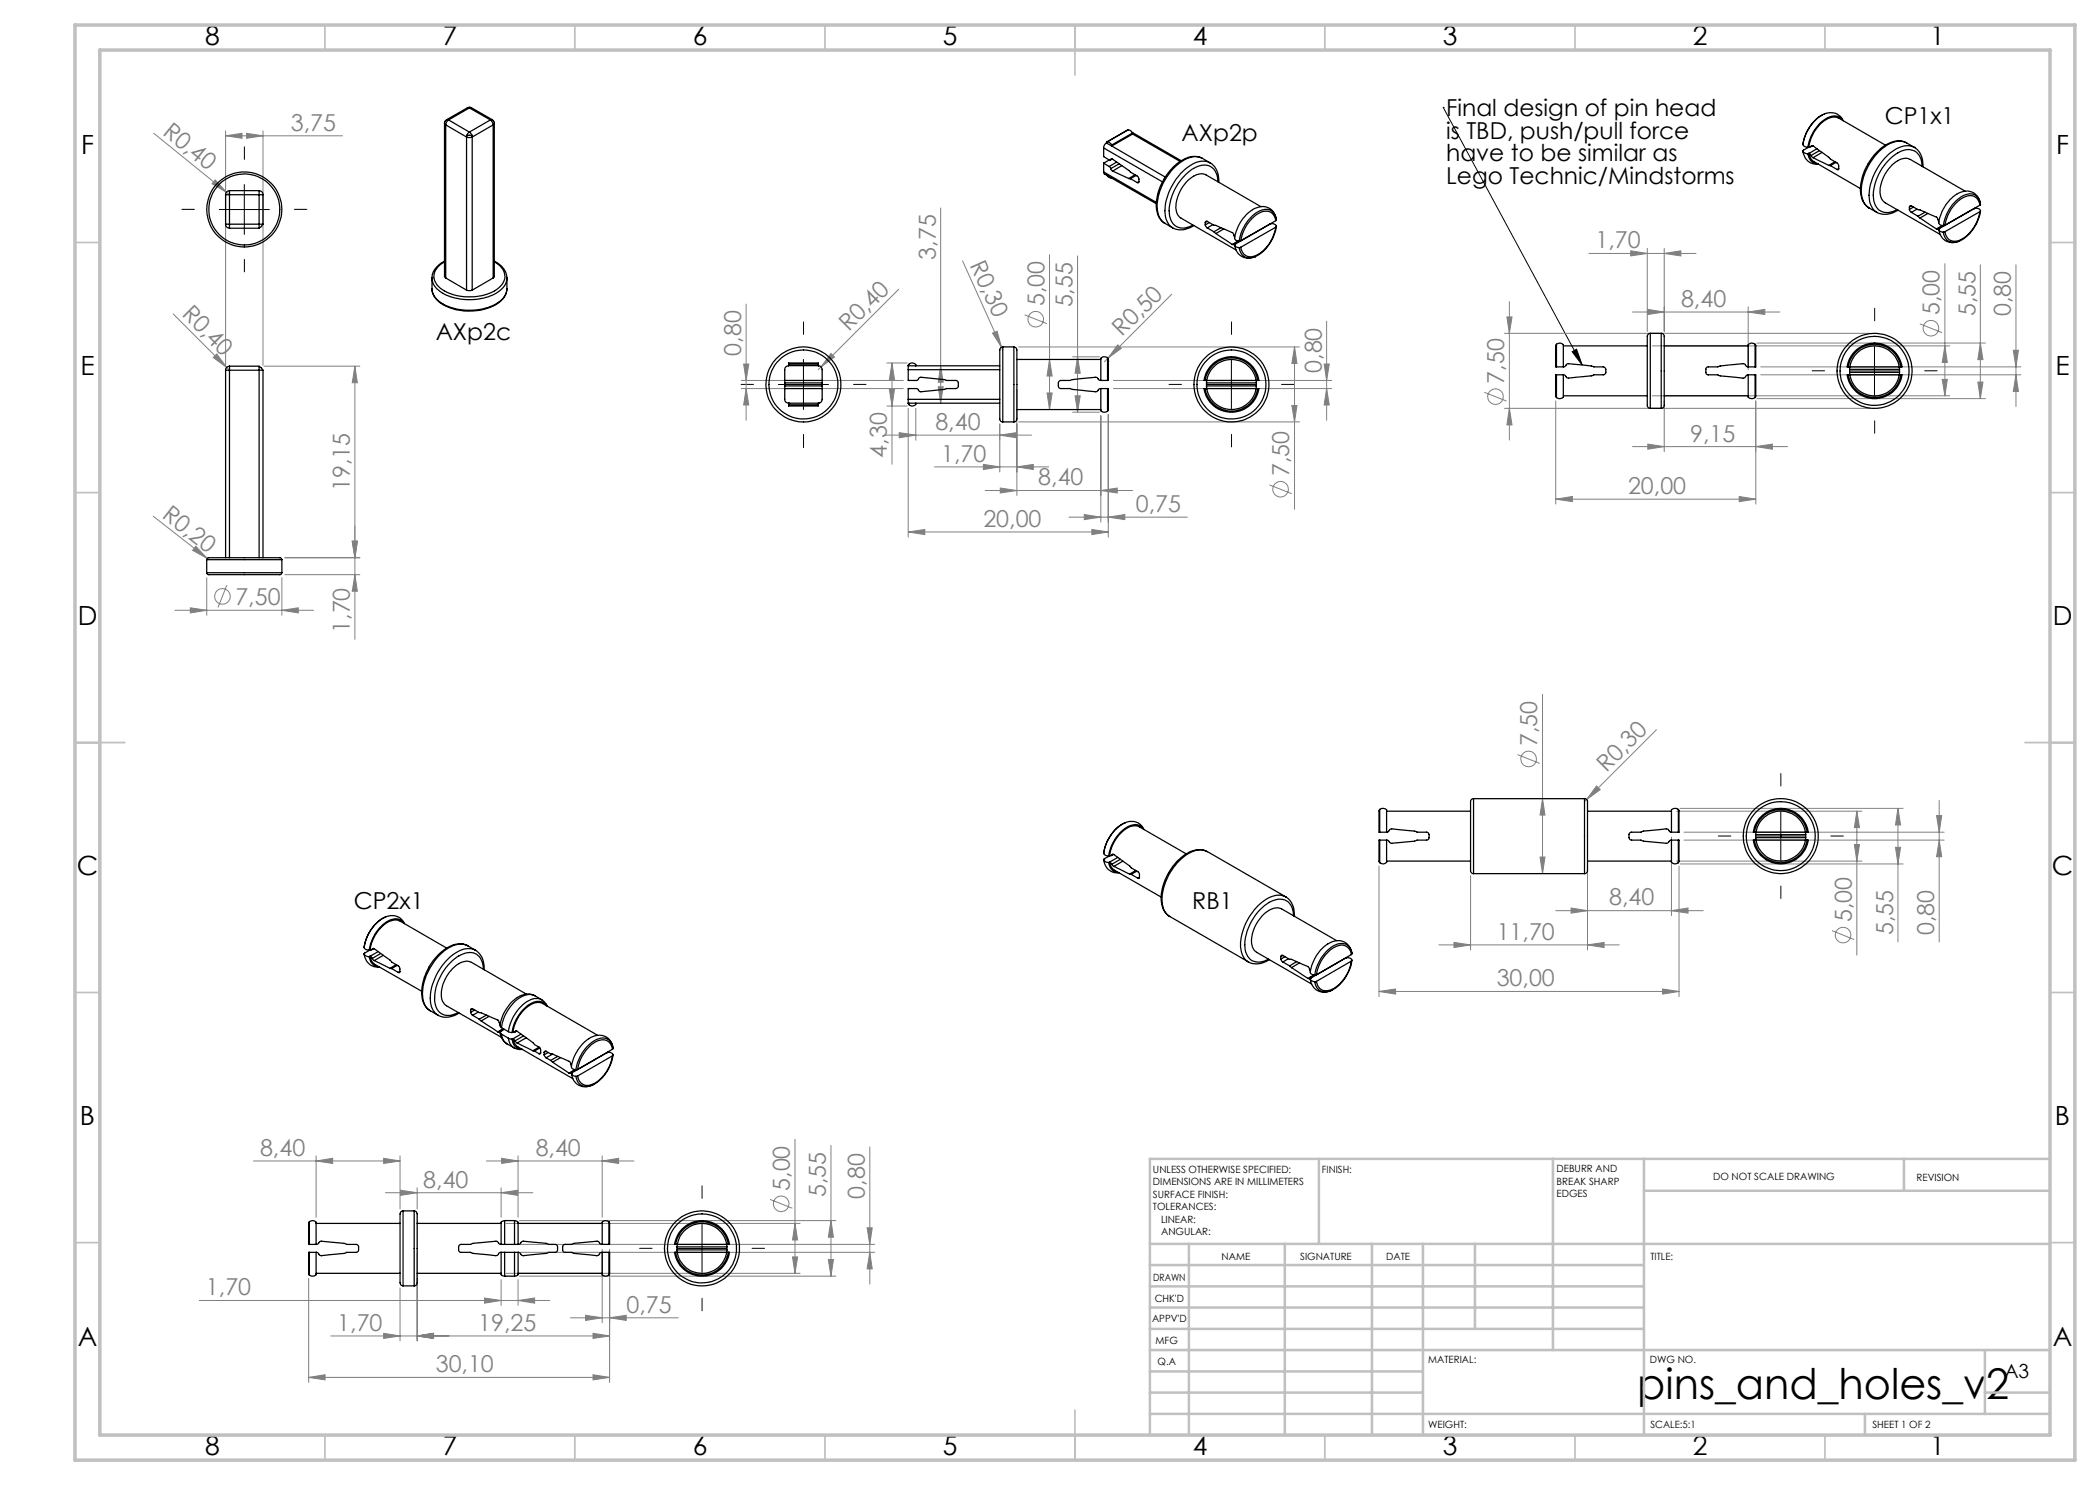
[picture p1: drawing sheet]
<svg xmlns="http://www.w3.org/2000/svg" width="420mm" height="297mm" viewBox="0 0 420 297" stroke-linecap="round" stroke-linejoin="round" font-family="sans-serif">
<g fill="none" stroke="#808080" stroke-width=".2">
<path d="M30.8 26.7l14.5 11.7M43 36l2.3 2.4-2.9-1.6zM45.1 27.2l3.3-.5v1zM45.1 26.2v46.9M45.1 27.2h23.4M45.3 38.4l.6 .5M49.3 26.7l3.3 .5-3.3 .5zM52.6 26.2v46.9M179.7 57.9l-16 16M188.1 41.6v39M192.5 52.2l7.8 17.3M209.9 50.9v31"/>
<path d="M215.5 51.2v31.2M234.4 58.8l-13.5 13.6M317.8 50.7h21.4M326.1 50.2l3.4 .5-3.4 .5zM329.5 49.7v16.6M332.8 50.7l3.4-.5v1zM332.8 49.7v16.6M389 52.7v26.5M396.1 52.9v26.8M403.2 52.9v28.4M34.6 62.8l11.3 11.2M43.4 70.8l1.9 2.7-2.6-2z"/>
<path d="M52.8 73.2h19.2M71 73.2v54.7M71 73.2l.5 3.3h-1.1zM148.2 77.7h32.5M148.2 76.1h32.5M148.7 72.8h1.1l-.6 3.3zM149.2 77.7l.6 3.3h-1.1zM149.2 60.8v23.3M166.2 70.7l.7 .7-2.7 2zM177.4 72.6h4M177.9 77.9h1l-.5 3.3zM178.4 72.6v20.2"/>
<path d="M178.4 72.6l.5 3.3h-1zM187.6 77.4h1l-.5 3.2zM188.1 73.2l.5 3.2h-1zM198.5 66.6l.9-.4 .9 3.3zM200.3 69.5l.3 .5M203.4 77.9v21.2M203.8 69.4h56.1M204.9 63l4.5 1.7M209.4 78.6h1l-.5 3.3zM209.9 71.9l.5 3.3h-1zM214.5 71.4h5.4M215 79.2h1l-.5 3.2z"/>
<path d="M215.5 71.4l.5 3.2h-1zM221.9 72.2v.2M222.7 77.7h43.6M222.7 76.1h43.6M223.6 69l.7 .7-2.7 1.9zM258.9 69.4l.5 3.3h-1zM258.9 69.4v32.4M264.8 72.8h1.1l-.6 3.3zM265.3 77.7l.6 3.3h-1.1zM265.3 64.2v19.9M296.9 78.5l4.4 1.7M300.9 66.7h73"/>
<path d="M301.4 63.4h1l-.5 3.3zM301.9 60.3v27.7M326.5 62.4h29.5M329.6 61.9l3.2 .5-3.2 .5zM330.4 69.2h59.6M330.4 79.2h59.6M349.6 62.4l3.4-.5v1zM349.6 61.4v12.6M351.4 68.6h45.7M351.4 79.7h45.7M352.1 73.4h52.1M352.1 75h52.1"/>
<path d="M384 64.8l4.4 1.7M388.4 75.9h1.1l-.5 3.3zM389 69.2l.5 3.3h-1.1zM395.6 76.4h1l-.5 3.3zM396.1 68.6l.5 3.3h-1zM402.7 70.1h1l-.5 3.3zM403.2 75l.5 3.3h-1zM176.8 87h29.5M177.4 81.2h4M179.8 86.5l3.4 .5-3.4 .6zM181.6 81.7v25.7M183.2 81.7v6.3"/>
<path d="M186.9 93.4h22.8M196.7 92.9l3.3 .5-3.3 .5zM197 98.1h29.5M200 87l3.3-.5v1.1zM200 84.8v9.6M200.1 97.6l3.3 .5-3.3 .5zM203.4 93.4l3.3-.5v1zM203.8 84.4h56.1M214.5 82.4h5.4M220.2 98.1l3.2-.5v1zM220.2 83.1v21.3M221.7 82.9v24.5"/>
<path d="M253.9 97l4.4 1.7M258.4 81.1h1l-.5 3.3zM300.9 81.7h73M301.9 81.7l.5 3.3h-1zM311.1 99.8l3.4-.5v1zM311.1 80.2v20.6M311.1 99.8h40.1M326.5 89.3h31M329.6 88.8l3.2 .5-3.2 .5zM332.8 80.2v10.1M347.8 99.3l3.4 .5-3.4 .5zM351.2 89.3l3.3-.5v1z"/>
<path d="M351.2 80.2v20.6M30.7 103.3l10.8 8.4M39.2 109.3l2.3 2.4-3-1.6zM41.3 115.5v7.5M41.5 111.7l.3 .2M45.4 117l-1.8 4.5M56.4 115.5v7.5M57 111.5h15M57 114.9h15M70.4 108.2h1.1l-.5 3.3zM71 114.9l.5 3.3h-1.1zM181.6 106.4l3.4-.5v1z"/>
<path d="M181.6 106.4h40.1M213.8 103.4h23.7M216.9 102.9l3.3 .5-3.3 .5zM218.4 105.9l3.3 .5-3.3 .5zM221.7 103.4l3.3-.5v1zM35 122.1h27.7M38.1 121.6l3.2 .5-3.2 .5zM56.4 122.1l3.3-.5v1zM308.5 138.9v35.8M303.5 150.9l4.4 1.8M308.5 159.7l.5 3.3h-1zM319.3 157.2l.7 .7-2.7 2z"/>
<path d="M331.3 145.9l-14.4 14.4M275.8 173.2v26.1M294.1 175.1v14.9M308 171.4h1l-.5 3.3zM317.5 173.2v16.8M334.3 167.4v15.7M335.3 162.2h37.1M335.3 172.2h37.1M335.8 173.2v26.1M336 161.7h44.6M336 172.8h44.6M336.8 166.4h52"/>
<path d="M336.8 168h52M370.9 168.9h1l-.5 3.3zM371.4 162.2l.5 3.3h-1zM371.4 162.2v28.8M379.1 169.5h1l-.5 3.3zM379.6 161.7l.5 3.3h-1zM379.6 161.7v26.7M387.3 163.1h1l-.5 3.3zM387.8 168l.5 3.3h-1zM387.8 160.1v28.3M275.8 198.3l3.3-.5v1zM275.8 198.3h60"/>
<path d="M287.8 189h36M290.8 188.5l3.3 .5-3.3 .5zM311.1 182.1h29.5M314.2 181.6l3.3 .5-3.3 .5zM317.5 189l3.3-.5v1zM332.5 197.8l3.3 .5-3.3 .5zM334.3 182.1l3.3-.5v1zM366.4 186.1l4.4 1.8M50.7 232.2h29.3M63.2 232.2l3.3-.5v1zM63.2 231.2v12.2M76.7 231.7l3.3 .5-3.3 .5z"/>
<path d="M77.1 238.5h29.5M80 231.2v10.6M80.1 238.1l3.3 .4-3.3 .6zM83.4 237.6v4.2M97.3 232.2h29.5M100.2 238.5l3.3-.4v1zM100.2 237.6v5.8M100.3 231.7l3.3 .5-3.3 .5zM103.6 231.2v12.2M120.4 232.2l3.3-.5v1zM120.4 231.2v12.2M154 239.9l4.5 1.7"/>
<path d="M159 227.9v26.8M166.2 229.1v26.1M174 229.4v27.4M61.7 255.7v20.8M80 257.6v10.6M83.4 250.7v17.5M96.9 259.6l3.3 .5-3.3 .5zM100.2 255.9v5.2M101.2 244.7h58.8M101.2 254.7h58.8M103.6 255.9v5.2M103.9 244.1h63.3"/>
<path d="M103.9 255.2h63.3M103.9 248.9h71M103.9 250.5h71M120.4 249.9v14.6M121.9 249.9v26.6M158.5 251.4h1l-.5 3.3zM159 244.7l.5 3.3h-1zM165.7 251.9h1l-.5 3.3zM166.2 244.1l.5 3.3h-1zM173.4 245.6h1l-.4 3.3zM174 250.5l.4 3.3h-1zM39.9 260.1h70.1"/>
<path d="M61.7 275.5l3.3-.5v1zM61.7 275.5h60.2M66.1 267.2h55.8M76.7 266.7l3.3 .5-3.3 .5zM83.4 267.2l3.3-.5v1zM103.6 260.1l3.3-.5v1zM114.1 263.6h21.5M117.1 263.1l3.3 .5-3.3 .5zM118.6 275l3.3 .5-3.3 .5zM118.6 266.7l3.3 .5-3.3 .5zM121.9 263.6l3.3-.5v1z"/>
<circle cx="207.1" cy="63.9" r="1.55"/>
<circle cx="299.1" cy="79.3" r="1.56"/>
<circle cx="386.2" cy="65.6" r="1.55"/>
<circle cx="256.1" cy="97.9" r="1.55"/>
<circle cx="44.5" cy="119.3" r="1.56"/>
<circle cx="305.7" cy="151.8" r="1.56"/>
<circle cx="368.6" cy="187" r="1.55"/>
<circle cx="156.2" cy="240.8" r="1.55"/>
</g>
<g fill="none" stroke="#000" stroke-width=".2">
<path d="M48.9 36.9v10M288.6 21.5h.1M288.6 21.5l27.8 51.5M43.9 41.9h10M155.7 76.9h10M160.7 71.9v10M241.3 76.9h10M246.3 71.9v10M314.4 70.3l.9-.5 1.1 3.2zM369.9 74.2h10M374.9 69.2v10M351.2 167.2h9.9"/>
<path d="M356.2 162.2v10M135.4 249.7h10M140.4 244.7v10"/>
</g>
<g fill="none" stroke="#000" stroke-width=".2" stroke-dasharray="15.2 1.3 1.3 1.3">
<path d="M48.9 31.9v-2.5M38.9 41.9h-2.5M48.9 51.9v2.5M58.9 41.9h2.5M150.7 76.9h-2.5M160.7 66.9v-2.5M170.7 76.9h2.5M236.3 76.9h-2.5M246.3 66.9v-2.5M256.3 76.9h2.5M364.9 74.2h-2.5M374.9 64.2v-2.5"/>
<path d="M384.9 74.2h2.5M160.7 86.9v2.6M246.3 86.9v2.5M374.9 84.2v2.5M356.2 157.2v-2.5M346.2 167.2h-2.5M356.2 177.2v2.5M366.2 167.2h2.5M140.4 239.7v-2.5M130.4 249.7h-2.5M140.4 259.7v2.5M150.4 249.7h2.5"/>
</g>
<g fill="none" stroke="#c0c0c0" stroke-width=".35">
<path d="M65 5v5M115 5v5M165 5v5M215 5v10M265 5v5M315 5v5M365 5v5M15 48.5h5M410 48.5h5M15 98.5h5M410 98.5h5M15 148.5h10"/>
<path d="M405 148.5h10M15 198.5h5M410 198.5h5M15 248.5h5M410 248.5h5M65 287v5M115 287v5M165 287v5M215 282v10M265 287v5M315 287v5M365 287v5"/>
</g>
<g fill="none" stroke="#c0c0c0" stroke-width=".5">
<path d="M263.8 231.8v17M310.6 231.8v38.2M328.8 231.8v55.2M328.8 238.2h81.2M380.8 231.8v6.4M410 231.8h-180v55.2M230 248.8h180M230 257.3h98.8M230 253h98.8M237.8 248.8v38.2M257 248.8v38.2M274.4 248.8v38.2"/>
<path d="M284.6 248.8v38.2M295 248.8v17M230 265.8h98.8M230 261.5h98.8M230 278.5h54.6M230 274.3h54.6M230 270h180M397 278.5h13M397 270v12.8M230 282.8h180M373 282.8v4.2"/>
</g>
<path d="M15 5h400v287h-400zM20 10h390v277h-390z" fill="none" stroke="#c0c0c0" stroke-width=".7"/>
<path d="M314.4 70.3l.9-.5 1.1 3.2z" fill="#000"/>
<g fill="#808080">
<path d="M198.5 66.6l.9-.4 .9 3.3z"/>
<path d="M43.4 70.8l1.9 2.7-2.6-2z"/>
<path d="M43 36l2.3 2.4-2.9-1.6z"/>
<path d="M39.2 109.3l2.3 2.4-3-1.6z"/>
<path d="M223.6 69l.7 .7-2.7 1.9z"/>
<path d="M166.2 70.7l.7 .7-2.7 2z"/>
<path d="M319.3 157.2l.7 .7-2.7 2z"/>
<path d="M200 87l3.3-.5v1.1zM179.8 86.5l3.4 .5-3.4 .6zM76.7 231.7l3.3 .5-3.3 .5zM63.2 232.2l3.3-.5v1z"/>
<path d="M38.1 121.6l3.2 .5-3.2 .5zM56.4 122.1l3.3-.5v1zM311.1 99.8l3.4-.5v1zM347.8 99.3l3.4 .5-3.4 .5zM61.7 275.5l3.3-.5v1zM118.6 275l3.3 .5-3.3 .5z"/>
<path d="M71 114.9l.5 3.3h-1.1zM70.4 108.2h1.1l-.5 3.3zM149.2 77.7l.6 3.3h-1.1zM148.7 72.8h1.1l-.6 3.3zM215 79.2h1l-.5 3.2zM215.5 71.4l.5 3.2h-1z"/>
<path d="M166.2 244.1l.5 3.3h-1zM165.7 251.9h1l-.5 3.3zM173.4 245.6h1l-.4 3.3zM174 250.5l.4 3.3h-1z"/>
<path d="M264.8 72.8h1.1l-.6 3.3zM265.3 77.7l.6 3.3h-1.1zM379.6 161.7l.5 3.3h-1zM379.1 169.5h1l-.5 3.3z"/>
<path d="M71 73.2l.5 3.3h-1.1zM70.4 108.2h1.1l-.5 3.3zM188.1 73.2l.5 3.2h-1zM187.6 77.4h1l-.5 3.2zM209.9 71.9l.5 3.3h-1zM209.4 78.6h1l-.5 3.3zM258.9 69.4l.5 3.3h-1zM258.4 81.1h1l-.5 3.3zM178.4 72.6l.5 3.3h-1zM177.9 77.9h1l-.5 3.3zM389 69.2l.5 3.3h-1.1zM388.4 75.9h1.1l-.5 3.3zM396.1 68.6l.5 3.3h-1zM395.6 76.4h1l-.5 3.3zM301.4 63.4h1l-.5 3.3zM301.9 81.7l.5 3.3h-1zM159 244.7l.5 3.3h-1zM158.5 251.4h1l-.5 3.3zM308.5 159.7l.5 3.3h-1zM308 171.4h1l-.5 3.3zM371.4 162.2l.5 3.3h-1zM370.9 168.9h1l-.5 3.3zM387.3 163.1h1l-.5 3.3zM387.8 168l.5 3.3h-1z"/>
<path d="M402.7 70.1h1l-.5 3.3zM403.2 75l.5 3.3h-1z"/>
<path d="M100.3 231.7l3.3 .5-3.3 .5zM120.4 232.2l3.3-.5v1zM117.1 263.1l3.3 .5-3.3 .5zM121.9 263.6l3.3-.5v1z"/>
<path d="M314.2 181.6l3.3 .5-3.3 .5zM334.3 182.1l3.3-.5v1z"/>
<path d="M275.8 198.3l3.3-.5v1zM332.5 197.8l3.3 .5-3.3 .5z"/>
<path d="M96.9 259.6l3.3 .5-3.3 .5zM103.6 260.1l3.3-.5v1z"/>
<path d="M45.1 27.2l3.3-.5v1zM49.3 26.7l3.3 .5-3.3 .5zM196.7 92.9l3.3 .5-3.3 .5zM203.4 93.4l3.3-.5v1zM181.6 106.4l3.4-.5v1zM218.4 105.9l3.3 .5-3.3 .5zM216.9 102.9l3.3 .5-3.3 .5zM221.7 103.4l3.3-.5v1zM200.1 97.6l3.3 .5-3.3 .5zM220.2 98.1l3.2-.5v1zM326.1 50.2l3.4 .5-3.4 .5zM332.8 50.7l3.4-.5v1zM329.6 61.9l3.2 .5-3.2 .5zM349.6 62.4l3.4-.5v1zM329.6 88.8l3.2 .5-3.2 .5zM351.2 89.3l3.3-.5v1zM83.4 267.2l3.3-.5v1zM118.6 266.7l3.3 .5-3.3 .5zM80.1 238.1l3.3 .4-3.3 .6zM100.2 238.5l3.3-.4v1zM76.7 266.7l3.3 .5-3.3 .5zM83.4 267.2l3.3-.5v1zM290.8 188.5l3.3 .5-3.3 .5zM317.5 189l3.3-.5v1z"/>
</g>
<g fill="none" stroke="#000" stroke-width=".25">
<path d="M45.1 38.9h.8M45.1 38.9v5.9M45.9 38.1a.78 .78 0 0 0-.8 .8M45.9 38.1v.8M45.9 38.9v5.9M45.9 38.1h5.9M45.9 38.9h5.9M51.8 38.1v.8M51.8 38.1a.78 .78 0 0 1 .8 .8M51.8 38.9h.8M51.8 38.9v5.9M52.6 38.9l-.1 5.9"/>
<path d="M88.9 24.7v30.6l.2 .3M88.9 24.7l.2 .3M89.1 25l4.2 2.4M89.1 25v30.6M89.3 24l-.3 .3-.1 .4M89.3 24h.4M89.7 24l-.4 .4-.2 .6M89.7 24l4.2 2.4M93.3 27.4l.4 .1 .7-.1M93.3 27.4v30.6M93.4 27.1h1M93.4 27.1l-.1 .3"/>
<path d="M93.5 21.6l.4-.2 .4 .2M93.5 21.6h.4M93.5 21.6l-4.2 2.4M93.9 26.4l.5 .7M93.9 26.4l-.5 .7M93.9 21.6l-4.2 2.4M93.9 21.6l4.2 2.4M94.3 21.6h-.4M94.3 21.6l4.2 2.4M94.4 27.1v.3M94.4 27.4v30.6M98.1 24l.4 .4 .1 .6"/>
<path d="M98.1 24l-4.2 2.4M98.5 24l.3 .4v.3M98.5 24h-.4M98.6 25l-4.2 2.4M98.6 25v30.6M98.8 24.7v30.7l-.2 .2M98.8 24.7l-.2 .3M220.7 34.4l.2 .4 10.3 5.9M220.7 29.6v1.7l1.1 .7M220.7 32.6v1.8M220.7 32.6l1.1 .7M220.7 29.6l11.8 6.8"/>
<path d="M220.7 34.4l10.6 6.1M221.3 28.6a1.11 1.11 0 0 0-.6 1M221.3 28.6h.1M221.3 28.6l1.1 .6M221.4 28.4a1.06 1.06 0 0 1 1 .6M221.4 28.4l-.1 .2M221.4 35.1a.78 .78 0 0 0 .9 .5M221.8 33.3l.3 .4M221.9 32l-1.2 .6M222.1 33.7l.4 .5M222.1 31.9h.4l3.6 2.5 1.5 .9 .2 .4v.6M222.1 31.9l-.1 .1h-.2"/>
<path d="M222.4 29v.2M222.4 29.2l10.6 6.2M222.4 31.8l-.3 .1M222.4 31.8l-.3 .2M222.5 34.2l3.2 1.5M223.3 32.4l-1.5 .9M223.8 32.8l-1.7 .9M224.4 33.1l-1.9 1.1M225.5 26l-4.1 2.4M225.5 26h.1M225.6 26a.98 .98 0 0 1 .9 .6M225.6 26l-4.2 2.4"/>
<path d="M225.7 35.7h.4M226.1 35.7l1.3 .8M226.4 26.5l9.8 5.6M226.5 26.8l-4.1 2.4M226.5 26.6l-4.1 2.4M226.5 26.6v.2M226.5 26.8l9.5 5.5M227 35l-1.3 .7M227.2 35.1l-1.1 .6M227.8 36.3l-.2 .3-.2-.1M227.8 36.3l-.4 .2M240.5 31.7a4.4 4.4 0 0 0-4.7 .8 11.2 11.2 0 0 0-4.5 9.4 3.6 3.6 0 0 0 1.7 2.8"/>
<path d="M240.5 31.7a4 4 0 0 0-4.3 .7 11.4 11.4 0 0 0-4.7 9.7 3.4 3.4 0 0 0 1.5 2.6M240.5 31.7l1.5 .9M242 32.6a4.2 4.2 0 0 1 1.8 3.9M242 32.6a4.1 4.1 0 0 0-4.5 .9 11.3 11.3 0 0 0-4.4 9.7 3.3 3.3 0 0 0 1.4 2.4M243.6 36.4a2.98 2.98 0 0 0-2.9-3.4 6.8 6.8 0 0 0-4.7 3.2 9.2 9.2 0 0 0-2 7.4 2.84 2.84 0 0 0 4.6 1.4M360.6 30.3a2.74 2.74 0 0 0 3 2.5M360.6 30.2v.1M360.6 28.9a.94 .94 0 0 0 1 .6M360.6 28.9h.1M360.6 30.2l.4 .4 .6 .2M361.6 30.8a1.98 1.98 0 0 0 2 2M361.8 30.7a2.2 2.2 0 0 0 1 1.6l9.3 5.4"/>
<path d="M361.8 30.7h.1M361.8 29.3l-.2 .2M361.8 30.7l-.2 .1M361.8 30.7l.4 .4M361.8 29.4l-1.2 .8M362.2 29.3l.2-.2 .2 .1 3.5 2.6 1.3 .8 .3 .4v.7M362.2 29.3l-.2 .1-.2-.1M362.2 31.1l.4 .4M362.4 29.1l-.2 .2M362.5 29.1l-.4 .3M362.6 31.5l3.2 1.6M363.4 29.7l-1.6 1"/>
<path d="M363.9 30.1l-1.7 1M364.4 30.5l-1.8 1M364.5 23a8 8 0 0 0-3.9 5.9M365.8 33.1h.3M366.1 33.1l1.3 .8M367 32.3l-1.2 .8M367.2 32.5l-1.1 .6M367.7 33.7v.2h-.3M367.7 33.7l-.3 .2M368.5 24.1a2.24 2.24 0 0 0-3.2-.4 8 8 0 0 0-3.7 5.8M368.7 24.2a3 3 0 0 0-4.8-.8 9 9 0 0 0-3.3 5.5M377.1 29l-9.3-5.4a3.2 3.2 0 0 0-3.5 1l-.3 .3a8.6 8.6 0 0 0-2.2 4.4"/>
<path d="M381.3 28.6a4.3 4.3 0 0 0-4.7 .7 11.2 11.2 0 0 0-4.5 9.5 3.6 3.6 0 0 0 1.7 2.8M382.8 29.5a4 4 0 0 1 1.8 3.9M382.9 29.5h.1M382.9 29.5a4.1 4.1 0 0 0-4.5 .9 11.4 11.4 0 0 0-4.5 9.8 3.5 3.5 0 0 0 1.5 2.3M382.9 29.5l-1.6-.9a4.3 4.3 0 0 0-4.7 1 11.5 11.5 0 0 0-4.3 9.5 3.6 3.6 0 0 0 1.5 2.5M384.4 33.3a2.9 2.9 0 0 0-3.5-3.3 10.1 10.1 0 0 0-6.2 8.3 4 4 0 0 0 1.4 3.9 3.4 3.4 0 0 0 3.3-.3M393 38.2l-10.9-6.3a3.3 3.3 0 0 0-3.7 1.1 7.4 7.4 0 0 0-2.3 6.2l.3 .8 .6 .6 11 6.3M45.1 44.8a.78 .78 0 0 0 .8 .8M45.1 44.8h.8M45.9 44.8v.8M45.9 44.8h5.9M51.8 45.5v.1h-5.9"/>
<path d="M51.8 44.8h.7M51.8 44.8v.7M52.5 44.8l-.2 .5-.5 .2M86.4 57.7a4.2 4.2 0 0 0 3 3.6 10.5 10.5 0 0 0 11-1.3l.8-1.3 .2-1M86.4 55.6h.1M86.4 55.6v2.2a4.3 4.3 0 0 0 3.3 3.5 11.2 11.2 0 0 0 10.4-1.2 3.2 3.2 0 0 0 1.3-2.4M88.9 52.2l-.8 .5a3.8 3.8 0 0 0-1.7 2.9M88.9 52.3a3.1 3.1 0 0 0-1.5 4.7 9.4 9.4 0 0 0 8.4 2.2 6.1 6.1 0 0 0 5-3.1 3.2 3.2 0 0 0-2-3.8M89.1 55.6l4.2 2.4M93.3 58l.4 .1 .7-.1M98.6 55.6l-4.2 2.4M98.8 52.2a3.7 3.7 0 0 1 2.3 4.5 6.9 6.9 0 0 1-5.3 3.1 11.2 11.2 0 0 1-7.9-1.6 3.3 3.3 0 0 1-1.5-2.6"/>
<path d="M101.4 55.5v2.2M233 44.7l1.5 .9M238.8 45.1l-.1 .1a4 4 0 0 1-4.2 .4M241.1 44.5v.5M241.1 45l.3 .6M241.4 44.3l1.4 .7 .4 .1 3.4 1.5 .3 .8M241.4 44.3h-.2l-.1 .2M241.4 45.6l1.4 .8M241.4 44.3l-.3 .2M241.9 44.5l-.8 .5M242.6 44.9l-1.2 .7M242.8 46.4l.4 .3"/>
<path d="M243.2 46.7l3.3 2.2M244.2 45.5l-1.4 .9M244.8 45.8l-1.6 .9M246.9 49a2.73 2.73 0 0 0 3.7 2.5M247.1 48.8l-.6 .1M247.1 48.8l-.2 .2a.82 .82 0 0 0 .9 .5M247.6 48.2l-1.1 .7M247.8 48.2l-1 .6M247.8 49.5a2.16 2.16 0 0 0 3.2 1.9M248.1 49.5h-.3M251.1 51.3l-.1 .1M252.2 41.3l-11-6.3a3.3 3.3 0 0 0-3.6 1.1 7.1 7.1 0 0 0-2.2 6.5l.7 1 11.1 6.4"/>
<path d="M254 44.8h.1M254.1 44.8a.71 .71 0 0 1 .7-.1 .71 .71 0 0 1 .4 .7M255.2 44.1a2.11 2.11 0 0 0-1.4-1.8 2.11 2.11 0 0 0-2.2 .4 8.5 8.5 0 0 0-3.5 5.5h-.3M255.2 45.4a7.3 7.3 0 0 1-4.7 5.9 1.99 1.99 0 0 1-2.4-1.8M255.2 44.1l-8.1 4.7M255.2 45.4l-7.1 4.1M255.2 43.6v.2M255.2 43.6a2.89 2.89 0 0 0-4.7-1.7 7.9 7.9 0 0 0-3.5 5.9l.4 .4h.4M255.2 43.8a2.12 2.12 0 0 0-3.2-1.6 8.3 8.3 0 0 0-4.2 6M255.2 43.8h.1M255.2 43.8l.1 .2M255.3 45.3a8 8 0 0 1-4.3 6.1v-.1"/>
<path d="M255.3 43.9l-.1 .2M373.8 41.6l1.6 .9M379.6 42a4.1 4.1 0 0 1-4.2 .5M381.9 41.4v.5M381.9 41.9l.4 .6M382.3 41.2l1.3 .7 .4 .1 3.4 1.5 .4 .8M382.3 41.2h-.3l-.1 .2M382.3 42.5l1.3 .7M382.3 41.2l-.4 .2M382.7 41.4l-.8 .5M383.4 41.8l-1.1 .7M383.6 43.2l.4 .4"/>
<path d="M384 43.6l3.3 2.2M385 42.4l-1.4 .8M385.6 42.7l-1.6 .9M387.8 45.9a2.77 2.77 0 0 0 3.6 2.5M387.9 45.7l-.6 .1M387.9 45.7l-.1 .2a.82 .82 0 0 0 .9 .5M388.5 45.1l-1.2 .7M388.6 45.1l-.9 .6M388.7 46.4a2.13 2.13 0 0 0 3.1 1.9M389 45l-.3 .1M389 46.4h-.3M391.8 48.3h.1"/>
<path d="M391.9 48.2l-.1 .1M394.8 41.7h.1M394.9 41.7a.88 .88 0 0 1 1.2 .5l-.1 .1M394.9 41.7l-7 4M396 41a2.04 2.04 0 0 0-3.1-1.6 7.7 7.7 0 0 0-3.9 5.6M396 42.3a7.3 7.3 0 0 1-4.7 5.9 1.93 1.93 0 0 1-2.3-1.8M396 41l-7 4M396 42.3l-7 4.1M396 40.5l.1 .2M396 40.5a2.89 2.89 0 0 0-4.7-1.7 8.1 8.1 0 0 0-3.5 5.9l.4 .3 .5 .1M396.1 40.7l-.1 .3M396.1 40.7a2.12 2.12 0 0 0-3.3-1.7 8.3 8.3 0 0 0-4.1 6.1"/>
<path d="M396.1 42.2a7.9 7.9 0 0 1-4.3 6.1M45.1 74h.8M45.1 74v37.5M45.9 73.2v.8M45.9 73.2a.78 .78 0 0 0-.8 .8M45.9 73.2h5.9v.1M45.9 74v37.5M45.9 74h5.9M51.8 73.3l.4 .2 .3 .5M51.8 74h.7M51.8 73.3v.7M51.8 74v37.5"/>
<path d="M52.5 74l.1 37.5M157 77.7v2.2a.73 .73 0 0 0 .7 .7M157 76.1v.5M157 77.2v.5M157 76.1h7.4M157 77.7h7.4M157 76.6v.6M157 76.6h7.4M157 77.2h7.4M157.7 73.2a.73 .73 0 0 0-.7 .7v2.2M157.7 72.8v.3M157.7 72.8v-.2h6v.2"/>
<path d="M157.7 73.1h6M157.7 73.1v.1M157.7 72.8h6M163.7 73.2a.73 .73 0 0 1 .7 .7v2.2M163.7 72.8v.3M163.7 73.1v.1M164.4 77.7v2.2a.73 .73 0 0 1-.7 .7M164.4 76.1v.5M164.4 77.2v.5M164.4 76.6v.6M181.6 73.9v2.2h1.8l.4-.5 .4-.1 4.7 .4 .4 .2h2l.4 .4-.1 .9-.4 .3h-1.9l-.5 .2-4.6 .4h-.3l-.5-.6h-1.8v2.2M181.6 73.2v.7"/>
<path d="M181.6 79.9v.7M181.6 73.1a.88 .88 0 0 1 1.6-.2v.3M181.6 79.9h18.4M181.6 73.1v.1M181.6 73.9h18.4M181.6 73.2h18.4M200.6 69.4a.86 .86 0 0 0-.6 1.2v13.1a.59 .59 0 0 0 .6 .7M200.6 69.4v15M200.6 69.4h2.2M202.8 69.4a1.03 1.03 0 0 1 .6 1.4v12.9a.6 .6 0 0 1-.6 .7M202.8 69.4v15M203.4 71.9h16.8"/>
<path d="M220.2 77.7v3.9a.65 .65 0 0 0 .1 .7 .65 .65 0 0 0 .7 .1l.5-.2M220.2 76.1h1.3M220.2 77.7h1.3M220.2 76.1l-.4-.1-.5-.5-4.7 .4-.5 .2h-1.9a.94 .94 0 0 0-.5 1.1l.1 .4 .4 .1h1.9l.5 .2 4.5 .4h.3l.3-.4 .5-.2M221.5 71.6a.8 .8 0 0 0-1-.2 .8 .8 0 0 0-.3 1v3.7M221.5 71.6l.2 .2v4.3h-.2M221.5 77.7h.2v4.4l-.2 .1M221.5 71.6v4.5M221.5 77.7v4.5M241 76.1h-.2a5.5 5.5 0 0 1 5.5-4.7 5.5 5.5 0 0 1 5.5 4.7h-.3M241 77.7h-.2a5.5 5.5 0 0 0 5.5 4.7 5.5 5.5 0 0 0 5.5-4.7h-.3M241 76.1a5.3 5.3 0 0 1 5.3-4.5 5.3 5.3 0 0 1 5.2 4.5"/>
<path d="M241 76.1h.3M241 77.7a5.3 5.3 0 0 0 5.3 4.5 5.3 5.3 0 0 0 5.2-4.5M241 77.7h.3M241.3 77.2v.5M241.3 76.6v.6M241.3 76.6h10M241.3 77.2h10M241.3 76.1a5 5 0 0 1 5-4.2 5 5 0 0 1 4.9 4.2M241.3 77.7a5 5 0 0 0 5 4.2 5 5 0 0 0 4.9-4.2M241.3 76.1v.5M241.3 76.1h9.9M241.3 77.7h9.9"/>
<path d="M251.2 76.1h.3M251.2 77.7h.3M251.2 76.1l.1 .5M251.3 77.2l-.1 .5M251.3 76.6v.6M311.3 68.9a.86 .86 0 0 1 1.4 .2v4.3M311.3 68.9l-.2 .2v4.3h.2M311.3 75h-.2v4.3l.2 .2M311.3 75h1.4M311.3 73.4h1.4M311.3 75v4.5M311.3 68.9v4.5"/>
<path d="M312.7 75v3.8a.65 .65 0 0 1-.2 .8 .65 .65 0 0 1-.7 .1l-.5-.2M312.7 73.4l.3-.1 .5-.6 4.7 .5 .6 .2h1.8a.86 .86 0 0 1 .6 .8 .86 .86 0 0 1-.6 .8h-1.8l-.6 .2-4.5 .4-.4-.1-.3-.4-.3-.1M312.7 69.2h16.8M312.7 79.2h16.8M330.1 66.7a.86 .86 0 0 0-.6 1.2v13.1a.59 .59 0 0 0 .6 .7M330.1 66.7v15M330.1 66.7h2.1M332.2 66.7a.78 .78 0 0 1 .6 1.1v12.8a.74 .74 0 0 1-.6 1.1M332.2 66.7v15M332.8 69.2h16.8M332.8 79.2h16.8M349.6 75v3.8a.65 .65 0 0 0 .2 .8 .65 .65 0 0 0 .7 .1l.5-.2"/>
<path d="M349.6 73.4h1.4M349.6 75h1.4M349.6 73.4l-.3-.1-.5-.6-4.7 .5-.5 .2h-1.9a.91 .91 0 0 0-.5 1.1l.3 .5h2.1l.5 .2 4.5 .4 .4-.1 .3-.5h.3M351 68.9a.86 .86 0 0 0-1.4 .2v4.3M351 75h.2v4.3l-.2 .2M351 68.9l.2 .2v4.3h-.2M351 68.9v4.5M351 75v4.5M369.6 73.4h-.2a5.5 5.5 0 0 1 5.5-4.8 5.5 5.5 0 0 1 5.5 4.8h-.2M369.6 75h-.2a5.5 5.5 0 0 0 5.5 4.7 5.5 5.5 0 0 0 5.5-4.7h-.2M369.6 75a5.3 5.3 0 0 0 5.3 4.5 5.3 5.3 0 0 0 5.3-4.5M369.6 75h.4"/>
<path d="M369.6 73.4a5.3 5.3 0 0 1 5.3-4.5 5.3 5.3 0 0 1 5.3 4.5M369.6 73.4h.4M369.9 74.5l.1 .5M369.9 73.9v.6M369.9 73.9h10M369.9 74.5h10M370 75a5 5 0 0 0 4.9 4.2 5 5 0 0 0 4.9-4.2M370 73.4a5 5 0 0 1 4.9-4.2 5 5 0 0 1 4.9 4.2M370 73.4l-.1 .5M370 73.4h9.8M370 75h9.8M379.8 75h.4"/>
<path d="M379.8 73.4h.4M379.8 73.4l.1 .5M379.9 74.5l-.1 .5M379.9 73.9v.6M157.7 80.6h.1M157.7 80.6v.4M157.7 81v.2h6v-.2M157.7 80.6h6M157.7 81h6M163.7 80.6h.1M163.7 80.6v.4M181.6 80.6a.79 .79 0 0 0 .8 .6 .79 .79 0 0 0 .8-.6"/>
<path d="M181.6 80.6h.1M181.6 80.6h18.4M200.6 84.4h2.2M203.4 81.9h16.8M330.1 81.7h2.1M41.3 111.9l.4-.4h14.4l.3 .4M41.3 114.5l.4 .4h14.4l.3-.4M41.3 111.9h15.1M41.3 114.5h15.1M41.3 111.9v2.6M56.4 111.9v2.6M294.7 159.7a.75 .75 0 0 0-.6 1.1v13.3a.6 .6 0 0 0 .6 .6"/>
<path d="M294.7 159.7v15M294.7 159.7h22.2M316.9 159.7a.74 .74 0 0 1 .6 1.1v13.3a.6 .6 0 0 1-.6 .6M316.9 159.7v15M220.7 172a2.73 2.73 0 0 0 3.1 2.6M220.7 171.9h.1M220.7 170.7a.94 .94 0 0 0 1.1 .5M220.7 172a.96 .96 0 0 0 1.1 .5M220.7 172l.1 .1M221.8 172.5a2.05 2.05 0 0 0 1.9 2M221.9 172.4l.3 .9 .5 .7 9.5 5.4M221.9 171.1h.1"/>
<path d="M221.9 172.4h.1M221.9 171.1l-.1 .1M221.9 172.4l-.1 .1M222 172.4l.4 .5M222 171.1l-1.2 .7-.1 .2M222.4 171l.1-.2 .3 .1 3.1 2.3 .3 .4 1.4 .7 .3 .4v.8M222.4 171l-.3 .2-.1-.1M222.4 172.9l.4 .4M222.6 170.8l-.2 .2M222.7 170.9l-.5 .2M222.8 173.3l3.1 1.5M223.6 171.5l-1.6 .9"/>
<path d="M224 171.9l-1.6 1M224.6 172.2l-1.8 1.1M225 164.5a2.73 2.73 0 0 1 3.8 1.4M225 164.5a8.2 8.2 0 0 0-4.3 6.2M225.1 164.5a7.9 7.9 0 0 0-4.4 6.2M225.9 174.8l.3 .1M226.2 174.9l1.4 .7M227.2 174.1l-1.3 .7M227.4 174.2l-1.2 .7M227.9 175.5l-.1 .2-.2-.1M227.9 175.5l-.3 .1M228.7 165.8a2.17 2.17 0 0 0-3.1-.5 8.1 8.1 0 0 0-3.8 5.9"/>
<path d="M237.2 170.8l-9.3-5.4a3.2 3.2 0 0 0-3.8 1.3 7.7 7.7 0 0 0-2.2 4.4M241.4 170.3a4.5 4.5 0 0 0-4.9 1 11.1 11.1 0 0 0-4.2 9.1 3.7 3.7 0 0 0 1.7 2.9M241.4 170.3a4.1 4.1 0 0 0-4.4 .9 11.5 11.5 0 0 0-4.5 9.7 3.2 3.2 0 0 0 1.5 2.4M241.4 170.3l15.7 9.1M257.1 179.4a4.1 4.1 0 0 1 1.8 3.9M257.1 179.4a4 4 0 0 0-4.3 .8 11.4 11.4 0 0 0-4.6 9.6 3.4 3.4 0 0 0 1.5 2.6M275.9 161.9a.78 .78 0 0 1 .8-.3 .78 .78 0 0 1 .6 .6v4.2M275.9 161.9l-.1 .2v4.3h.1M275.9 168h-.1v4.3l.1 .2M275.9 168h1.4M275.9 166.4h1.4M275.9 168v4.5"/>
<path d="M275.9 161.9v4.5M277.3 168v3.6a.83 .83 0 0 1-.5 1.2l-.9-.3M277.3 166.4h.3l.3-.5 .4-.1 4.6 .4 .5 .2h1.9a.97 .97 0 0 1 .5 1.3l-.4 .3h-2l-.5 .2-4.6 .5-1-.7M277.3 172.2h16.8M277.3 162.2h16.8M294.7 174.7h22.2M317.5 172.2h16.8M317.5 162.2h16.8M334.3 168v3.6a.83 .83 0 0 0 .5 1.2l.9-.3M334.3 166.4h1.4M334.3 168h1.4M334.3 166.4l-.4-.1-.3-.5h-.3l-4.6 .4-.5 .2h-1.9a.94 .94 0 0 0-.4 1.3l.3 .3h2l.5 .2 4.6 .5 .4-.2 .3-.4 .3-.1"/>
<path d="M335.7 161.9a.78 .78 0 0 0-.8-.3 .78 .78 0 0 0-.6 .6v4.2M335.7 168h.1v4.3l-.1 .2M335.7 161.9l.1 .2v4.3h-.1M335.7 161.9v4.5M335.7 168v4.5M350.9 168h-.2a5.5 5.5 0 0 0 5.4 4.8 5.5 5.5 0 0 0 5.5-4.8h-.2M350.9 166.4h-.2a5.5 5.5 0 0 1 5.4-4.7 5.5 5.5 0 0 1 5.5 4.7h-.2M350.9 168a5.3 5.3 0 0 0 5.2 4.5 5.3 5.3 0 0 0 5.3-4.5M350.9 168h.3M350.9 166.4a5.3 5.3 0 0 1 5.2-4.5 5.3 5.3 0 0 1 5.3 4.5M350.9 166.4h.3M351.2 167.5v.5"/>
<path d="M351.2 166.9v.6M351.2 166.9h9.9M351.2 167.5h9.9M351.2 168a5 5 0 0 0 5 4.2 5 5 0 0 0 4.9-4.2M351.2 166.4a5 5 0 0 1 5-4.2 5 5 0 0 1 4.9 4.2M351.2 166.4v.5M351.2 168h9.9M351.2 166.4h9.9M361.1 166.4v.5M361.1 168h.3M361.1 166.4h.3M361.1 167.5v.5"/>
<path d="M361.1 166.9v.6M72.8 190.8a2.78 2.78 0 0 0 3.1 2.6M72.8 189.5a.94 .94 0 0 0 1 .5M72.8 189.4v.1M72.8 190.8l.4 .4 .6 .1M72.8 190.8v.1M72.8 190.8v.2M73.8 191.3a2.12 2.12 0 0 0 2 2.1M74 191.2l.3 1 .7 .7 9.3 5.4M74 191.2h.1M74 189.9l-.2 .1M74 191.2l-.2 .1"/>
<path d="M74 191.2l.4 .5M74.1 190l-1.2 .6-.1 .2M74.4 189.9l.2-.2 .3 .1 3.1 2.2 .3 .4 1.5 .9 .2 .4v.6M74.4 189.9l-.1 .1-.3-.1M74.4 191.7l.5 .4M74.7 189.7l-.3 .2M74.8 189.7l-.5 .3M74.9 192.1l3.1 1.6M75.6 190.3l-1.6 .9M76.1 190.7l-1.7 1M76.7 191.1l-1.8 1M77.2 183.4a2.76 2.76 0 0 1 3.7 1.3"/>
<path d="M77.2 183.4a8 8 0 0 0-4.4 6M77.2 183.4a8.1 8.1 0 0 0-4.4 6.1M78 193.7h.3M78.3 193.7l1.4 .8M79.2 192.9l-1.2 .8M79.4 193.1l-1.1 .6M80 194.3l-.1 .2h-.2M80 194.3l-.3 .2M80.8 184.7a2.12 2.12 0 0 0-3.1-.5 8 8 0 0 0-3.9 5.8M89.3 189.6l-9.3-5.4a3.2 3.2 0 0 0-3.5 1 8.3 8.3 0 0 0-2.5 4.7M93.6 189.2a4.5 4.5 0 0 0-5 .9 11 11 0 0 0-4.2 9.5 3.5 3.5 0 0 0 1.7 2.6M93.6 189.2a4.6 4.6 0 0 0-5.2 1.4 11 11 0 0 0-3.8 9.4 2.91 2.91 0 0 0 1.4 2.1l1.6 1"/>
<path d="M93.6 189.2l1.5 .8M95.1 190a4 4 0 0 1 1.7 4M95.1 190a4.1 4.1 0 0 0-4.3 .8 11.5 11.5 0 0 0-4.7 9.7 3.3 3.3 0 0 0 1.5 2.6M96.7 193.8a2.94 2.94 0 0 0-2.6-3.3 7.1 7.1 0 0 0-5.4 3.7 8.7 8.7 0 0 0-1.5 7.3 2.86 2.86 0 0 0 4.5 1M105.3 198.8l-11-6.3a3.3 3.3 0 0 0-3.8 1.2 6.8 6.8 0 0 0-2 6.6l.8 .9 11 6.3M107 199.1a3.6 3.6 0 0 0-4.2 .9 7.8 7.8 0 0 0-2.8 5.3l.3 .2M107 199.1a3.7 3.7 0 0 0-4.2 1.4 9 9 0 0 0-2.5 5M107 199.1l1.3 .9M108.3 200l.7 .5 .5 .7M108.3 200a3.4 3.4 0 0 0-3.8 1 9 9 0 0 0-2.8 5.3M234 183.3l15.7 9.1M249.7 192.4h.1"/>
<path d="M253.9 191.9a4.1 4.1 0 0 1-4.2 .5M256.2 191.3v.5M256.2 191.8l.4 .6M256.6 191.1l1.3 .8h.4l3.3 1.4 .5 .9M256.6 191.1l-.2-.1-.2 .3M256.6 192.4l1.3 .8M256.6 191.1l-.4 .2M257 191.3l-.8 .5M257.7 191.7l-1.1 .7M257.9 193.2l.4 .3M258.3 193.5l3.3 2.2M258.7 183.2a2.83 2.83 0 0 0-3.5-3.3 9.3 9.3 0 0 0-5.6 5.9 6.4 6.4 0 0 0-.1 5.4 2.93 2.93 0 0 0 4.2 .6"/>
<path d="M259.3 192.3l-1.4 .9M259.9 192.6l-1.6 .9M262 195.8a2.77 2.77 0 0 0 3.9 2.5M262.2 195.6h-.2l-.1 .2-.3-.1M262.2 195.6l-.2 .2 .1 .2 .9 .4M262.8 195l-1.2 .7M262.9 195l-1 .6M263 196.4a2.12 2.12 0 0 0 3.1 1.8M263.3 195h-.3M263.3 196.3l-.3 .1M266.1 198.2h.1M266.5 198l-.4 .2"/>
<path d="M267.3 188.1l-11-6.3a3 3 0 0 0-3.2 .8 7.2 7.2 0 0 0-2.6 6.8l.3 .5 .5 .6 11 6.3M269.1 191.6h.1M269.2 191.6a.77 .77 0 0 1 1.1 .6M269.2 191.6l-7 4M270.3 190.9a2.09 2.09 0 0 0-1.3-1.8 2.09 2.09 0 0 0-2.2 .4 7.9 7.9 0 0 0-3.5 5.5M270.3 192.2a7.6 7.6 0 0 1-4.1 5.8 1.97 1.97 0 0 1-2.9-1.7M270.3 190.9l-7 4.1M270.3 192.2l-7 4.1M270.4 190.6a2.92 2.92 0 0 0-4.9-1.8 8.1 8.1 0 0 0-3.4 5.8l.4 .3 .5 .1M270.4 192.1a8 8 0 0 1-4.3 6.1M270.4 190.6l-.1 .3M270.4 190.6a2.17 2.17 0 0 0-3.6-1.5 8.2 8.2 0 0 0-3.8 5.9"/>
<path d="M270.4 190.6h.1M91.8 202.6a4 4 0 0 1-4.2 .5M94.1 202v.5M94.1 202.5l.4 .6M94.5 201.8l1.3 .7 .4 .1 3.4 1.4 .4 .9M94.5 201.8h-.3l-.1 .2M94.5 203.1l1.3 .7M94.5 201.8l-.4 .2M94.9 202l-.8 .5M95.6 202.4l-1.1 .7M95.8 203.8l.4 .4M96.2 204.2l3.4 2.2"/>
<path d="M97.3 203l-1.5 .8M97.8 203.3l-1.6 .9M100 206.5a3.1 3.1 0 0 0 1.4 2.3M100.1 206.3l-.5 .1M100.1 206.3l-.1 .2 .3 .3M100.3 206.8a2.49 2.49 0 0 0 1.1 2M100.3 205.5l1.4 .8M100.3 206.8l1.4 .8M100.6 205.7l-1 .7M100.7 205.8l-.8 .5M100.9 205.9l-.8 .4M101.4 208.8l1.4 .7"/>
<path d="M101.7 206.3l.7 .2M101.7 207.6l.7 .2M101.7 207.6a2.46 2.46 0 0 0 1.1 1.9M102.4 207.8a1.99 1.99 0 0 0 2 2M102.6 206.4a7.3 7.3 0 0 1 4.5-5.8l.6-.1 .8 .2 11.1 6.4M102.6 207.7l.3 .9 .5 .7 11.1 6.4M102.6 207.7h.1M102.6 206.4l-.2 .1M102.6 207.7l-.2 .1M102.6 207.7l.4 .5M102.8 209.5l1 .4h.7M103 208.2l.4 .4"/>
<path d="M103 206.3l.3-.1 3.3 2.3 .3 .4 .9 .5M103 206.3l-.1 .2-.3-.1M103.3 206.2l-.3 .1M103.3 206.2l-.4 .2M103.4 208.6l3.2 1.5M104.2 206.8l-1.6 .9M104.7 207.2l-1.7 1M105.2 207.6l-1.8 1M106.6 210.1l.3 .1M106.9 210.2l.9 .5M107.8 209.4l.3 .4v.8M107.8 209.4l-1.2 .7"/>
<path d="M108 209.6l-1.1 .6M108.1 210.6v.1h-.3M108.1 210.6l-.3 .1M108.8 210.5v.5M108.8 211l.4 .6M109.2 210.3l.9 .5h.4M109.2 210.3h-.3l-.1 .2M109.2 211.6l.9 .5M109.2 210.3l-.4 .2M109.4 201.2a2.16 2.16 0 0 0-3.1-.5 8.2 8.2 0 0 0-3.9 5.8M109.6 210.5l-.8 .5M110.1 212.1l.4 .3"/>
<path d="M110.5 210.8l3.4 1.5 .4 .9M110.5 212.4l3.3 2.2M110.5 210.8l-1.3 .8M111.5 211.3l-1.4 .8M112.1 211.5l-1.6 .9M114.3 214.7a2.77 2.77 0 0 0 3.8 2.5M114.4 214.6h-.6M114.4 214.6l-.1 .1 .1 .2 .8 .4M115 213.9l-1.2 .7M115.1 214l-.9 .5M115.2 215.3a2.15 2.15 0 0 0 3.2 1.8M115.5 213.9l-.3 .1"/>
<path d="M115.5 215.2l-.3 .1M118.7 216.9l-.3 .2M121.4 210.5h.1M121.4 210.5a.9 .9 0 0 1 1.2 .5l-.1 .2M121.4 210.5l-7 4.1M122.5 209.9a2.08 2.08 0 0 0-1.3-1.8 2.08 2.08 0 0 0-2.2 .3 8.1 8.1 0 0 0-3.5 5.5M122.5 211.2a7 7 0 0 1-4.7 5.9 1.95 1.95 0 0 1-2.3-1.9M122.5 209.9l-7 4M122.5 211.2l-7 4M122.6 209.5a2.89 2.89 0 0 0-1.9-2.3 2.89 2.89 0 0 0-2.9 .5 8 8 0 0 0-3.5 5.9l.2 .1 .7 .3M122.6 209.5l-.1 .4M122.6 209.5a2.17 2.17 0 0 0-3.5-1.5 8.3 8.3 0 0 0-3.9 6"/>
<path d="M122.6 209.5v.2M122.6 211a8 8 0 0 1-4.3 6.1h.1M61.9 244.4a.77 .77 0 0 1 .9-.2 .77 .77 0 0 1 .4 .9v3.8M61.9 244.4l-.2 .1v4.4h.2M61.9 250.5h-.2v4.3l.2 .2M61.9 250.5h1.3M61.9 248.9h1.3M61.9 250.5v4.5M61.9 244.4v4.5M63.2 250.5v3.8a.68 .68 0 0 1-.1 .7 .68 .68 0 0 1-.7 .2l-.5-.2M63.2 248.9l.3-.1 .6-.6 4.7 .5 .5 .2h1.9a.91 .91 0 0 1 .5 1.1l-.1 .3-.3 .2h-2l-.5 .2-4.5 .4h-.3l-.4-.5-.4-.1M63.2 244.7h16.8"/>
<path d="M63.2 254.7h16.8M80.6 242.2a.98 .98 0 0 0-.6 1.4v12.9a.59 .59 0 0 0 .6 .7M80.6 242.2v15M80.6 242.2h2.2M80.6 257.2h2.2M82.8 242.2a.98 .98 0 0 1 .6 1.4v12.9a.6 .6 0 0 1-.6 .7M82.8 242.2v15M83.4 244.7h16.8M83.4 254.7h16.8M100.2 250.5v4a.59 .59 0 0 0 .7 .7M100.2 248.9h.7M100.2 250.5h.7"/>
<path d="M100.2 248.9l-.4-.1-.5-.6-4.7 .5-.5 .2h-1.9a.91 .91 0 0 0-.5 1.1l.3 .5h2.1l.5 .2 4.6 .4h.3l.3-.5 .4-.1M100.9 244.1l-.3 .1a.57 .57 0 0 0-.4 .9v3.8M100.9 244.1v4.8M100.9 250.5v4.7M100.9 255.2h2M100.9 244.1h2M100.9 250.5h2M100.9 248.9h2M102.9 244.1l.3 .1a.57 .57 0 0 1 .4 .9v3.8M102.9 250.5h.7M102.9 248.9h.7M102.9 250.5v4.7"/>
<path d="M102.9 244.1v4.8M103.6 250.5v4.2a.57 .57 0 0 1-.7 .5M103.6 248.9l.4-.1 .5-.6 4.7 .5 .5 .2h1.3a.91 .91 0 0 1 .5 1.1l-.1 .3-.3 .2h-1.4l-.5 .2-4.5 .4h-.3l-.3-.5-.5-.1M103.6 244.7h16.8M103.6 254.7h16.8M120.4 250.5v3.8a.68 .68 0 0 0 .1 .7 .68 .68 0 0 0 .8 .2l.5-.2M120.4 248.9h1.4M120.4 250.5h1.4M120.4 248.9l-.3-.1-.6-.6-4.7 .5-.5 .2h-1.3a.91 .91 0 0 0-.5 1.1l.4 .5h1.4l.5 .2 4.6 .4 .4-.1 .3-.5h.3M121.8 244.4a.77 .77 0 0 0-1-.2 .77 .77 0 0 0-.4 .9v3.8M121.8 244.4l.1 .2v4.3h-.1M121.8 250.5h.1v4.3l-.1 .2"/>
<path d="M121.8 244.4v4.5M121.8 250.5v4.5M135.1 248.9h-.2a5.5 5.5 0 0 1 5.5-4.8 5.5 5.5 0 0 1 5.5 4.8h-.2M135.1 250.5h-.2a5.5 5.5 0 0 0 5.5 4.7 5.5 5.5 0 0 0 5.5-4.7h-.2M135.1 248.9a5.3 5.3 0 0 1 5.3-4.5 5.3 5.3 0 0 1 5.3 4.5M135.1 248.9h.4M135.1 250.5a5.3 5.3 0 0 0 5.3 4.5 5.3 5.3 0 0 0 5.3-4.5M135.1 250.5h.4M135.2 250.5h.1M135.2 248.9h.1M135.4 250l.1 .5M135.4 249.4v.6"/>
<path d="M135.4 249.4h10M135.4 250h10M135.5 248.9a5 5 0 0 1 4.9-4.2 5 5 0 0 1 4.9 4.2M135.5 250.5a5 5 0 0 0 4.9 4.2 5 5 0 0 0 4.9-4.2M135.5 248.9l-.1 .5M135.5 250.5h9.8M135.5 248.9h9.8M145.3 248.9h.4M145.3 250.5h.4M145.3 248.9l.1 .5M145.4 250l-.1 .5M145.4 249.4v.6"/>
<path d="M145.6 250.5h.1M145.6 248.9h.1"/>
<circle cx="48.8" cy="41.9" r="7.1"/>
<circle cx="48.9" cy="41.9" r="7.5"/>
<circle cx="160.7" cy="76.9" r="6.9"/>
<circle cx="160.7" cy="76.9" r="7.5"/>
<circle cx="246.3" cy="76.9" r="7.5"/>
<circle cx="246.3" cy="76.9" r="6.9"/>
<circle cx="374.9" cy="74.2" r="6.9"/>
<circle cx="374.9" cy="74.2" r="7.5"/>
<circle cx="356.1" cy="167.2" r="7.5"/>
<circle cx="356.1" cy="167.2" r="6.9"/>
<circle cx="140.4" cy="249.7" r="7.5"/>
<circle cx="140.4" cy="249.7" r="6.9"/>
</g>
<text font-size="8.5" x="327.4" y="279.7">pins_and_holes_v2</text>
<g font-size="5.3">
<text x="41" y="9">8</text>
<text x="88.5" y="9">7</text>
<text x="138.5" y="9">6</text>
<text x="188.5" y="9">5</text>
<text x="238.5" y="9">4</text>
<text x="288.5" y="9">3</text>
<text x="338.5" y="9">2</text>
<text x="386" y="9">1</text>
<text x="16.2" y="30.8">F</text>
<text x="411.2" y="30.8">F</text>
<text x="16.1" y="75">E</text>
<text x="411.1" y="75">E</text>
<text x="15.5" y="125">D</text>
<text x="410.5" y="125">D</text>
<text x="15.4" y="175">C</text>
<text x="410.4" y="175">C</text>
<text x="16" y="225">B</text>
<text x="411" y="225">B</text>
<text x="15.5" y="269.3">A</text>
<text x="410.5" y="269.3">A</text>
<text x="41" y="291">8</text>
<text x="88.5" y="291">7</text>
<text x="138.5" y="291">6</text>
<text x="188.5" y="291">5</text>
<text x="238.5" y="291">4</text>
<text x="288.5" y="291">3</text>
<text x="338.5" y="291">2</text>
<text x="386" y="291">1</text>
</g>
<g font-size="4.7">
<text x="289.2" y="23.2">Final design of pin head</text>
<text x="236.3" y="28.1">AXp2p</text>
<text x="289.2" y="27.7">is TBD, push/pull force</text>
<text x="376.9" y="24.8">CP1x1</text>
<text x="289.2" y="32.3">have to be similar as</text>
<text x="289.2" y="36.8">Lego Technic/Mindstorms</text>
<text x="87.1" y="67.9">AXp2c</text>
<text x="70.8" y="181.7">CP2x1</text>
<text x="238.5" y="181.7">RB1</text>
</g>
<g font-size="4.7" fill="#808080">
<text x="32.4" y="26.7" transform="rotate(39 32.4 26.7)">R0,40</text>
<text x="58.2" y="26.1">3,75</text>
<text x="187.1" y="51.9" transform="rotate(-90 187.1 51.9)">3,75</text>
<text x="193.9" y="53" transform="rotate(66 193.9 53)">R0,30</text>
<text x="319.1" y="49.6">1,70</text>
<text x="36.2" y="63.1" transform="rotate(45 36.2 63.1)">R0,40</text>
<text x="208.9" y="61.3" transform="rotate(-90 208.9 61.3)">5,00</text>
<text x="214.5" y="61.5" transform="rotate(-90 214.5 61.5)">5,55</text>
<text x="336.2" y="61.4">8,40</text>
<text x="387.9" y="63.1" transform="rotate(-90 387.9 63.1)">5,00</text>
<text x="395.1" y="63.3" transform="rotate(-90 395.1 63.3)">5,55</text>
<text x="402.2" y="63.3" transform="rotate(-90 402.2 63.3)">0,80</text>
<text x="148.2" y="71.1" transform="rotate(-90 148.2 71.1)">0,80</text>
<text x="169.7" y="66.5" transform="rotate(-45 169.7 66.5)">R0,40</text>
<text x="224.4" y="67.5" transform="rotate(-45 224.4 67.5)">R0,50</text>
<text x="264.3" y="74.6" transform="rotate(-90 264.3 74.6)">0,80</text>
<text x="300.8" y="76.7" transform="rotate(-90 300.8 76.7)">7,50</text>
<text x="187.1" y="86">8,40</text>
<text x="338" y="88.3">9,15</text>
<text x="177.4" y="91.5" transform="rotate(-90 177.4 91.5)">4,30</text>
<text x="188.2" y="92.4">1,70</text>
<text x="257.8" y="95.3" transform="rotate(-90 257.8 95.3)">7,50</text>
<text x="70" y="98.2" transform="rotate(-90 70 98.2)">19,15</text>
<text x="207.7" y="97.1">8,40</text>
<text x="325.6" y="98.8">20,00</text>
<text x="32.2" y="103.4" transform="rotate(38 32.2 103.4)">R0,20</text>
<text x="196.7" y="105.4">20,00</text>
<text x="227.2" y="102.4">0,75</text>
<text x="47.1" y="121">7,50</text>
<text x="70" y="126.6" transform="rotate(-90 70 126.6)">1,70</text>
<text x="307.5" y="149.2" transform="rotate(-90 307.5 149.2)">7,50</text>
<text x="321.3" y="154.6" transform="rotate(-45 321.3 154.6)">R0,30</text>
<text x="321.8" y="181.1">8,40</text>
<text x="370.3" y="184.4" transform="rotate(-90 370.3 184.4)">5,00</text>
<text x="299.3" y="188">11,70</text>
<text x="378.6" y="187.1" transform="rotate(-90 378.6 187.1)">5,55</text>
<text x="386.8" y="187.1" transform="rotate(-90 386.8 187.1)">0,80</text>
<text x="299.3" y="197.3">30,00</text>
<text x="52" y="231.1">8,40</text>
<text x="107.1" y="231.1">8,40</text>
<text x="84.7" y="237.5">8,40</text>
<text x="158" y="238.2" transform="rotate(-90 158 238.2)">5,00</text>
<text x="165.2" y="239.4" transform="rotate(-90 165.2 239.4)">5,55</text>
<text x="173" y="239.7" transform="rotate(-90 173 239.7)">0,80</text>
<text x="41.2" y="259.1">1,70</text>
<text x="125.3" y="262.5">0,75</text>
<text x="67.5" y="266.2">1,70</text>
<text x="95.6" y="266.2">19,25</text>
<text x="87.1" y="274.4">30,10</text>
</g>
<text font-size="3.9" x="400.9" y="275.5">A3</text>
<g font-size="2">
<text x="230.6" y="234.6">UNLESS OTHERWISE SPECIFIED:</text>
<text x="230.6" y="237.1">DIMENSIONS ARE IN MILLIMETERS</text>
<text x="230.6" y="239.6">SURFACE FINISH:</text>
<text x="264.4" y="234.6">FINISH:</text>
<text x="311.3" y="234.5">DEBURR AND</text>
<text x="311.3" y="237">BREAK SHARP</text>
<text x="311.3" y="239.5">EDGES</text>
<text x="342.6" y="236">DO NOT SCALE DRAWING</text>
<text x="383.3" y="236.2">REVISION</text>
<text x="230.6" y="242.1">TOLERANCES:</text>
<text x="232.2" y="244.6">LINEAR:</text>
<text x="232.2" y="247.1">ANGULAR:</text>
<text x="244.3" y="252">NAME</text>
<text x="260" y="251.9">SIGNATURE</text>
<text x="277.2" y="251.9">DATE</text>
<text x="330.1" y="251.9">TITLE:</text>
<text x="230.6" y="256.1">DRAWN</text>
<text x="230.9" y="260.3">CHK'D</text>
<text x="230.4" y="264.4">APPV'D</text>
<text x="231.1" y="268.8">MFG</text>
<text x="231.5" y="273">Q.A</text>
<text x="285.6" y="272.5">MATERIAL:</text>
<text x="330" y="272.5">DWG NO.</text>
<text x="285.6" y="285.5">WEIGHT:</text>
<text x="330.1" y="285.6">SCALE:5:1</text>
<text x="374.5" y="285.6">SHEET 1 OF 2</text>
</g>
</svg>
